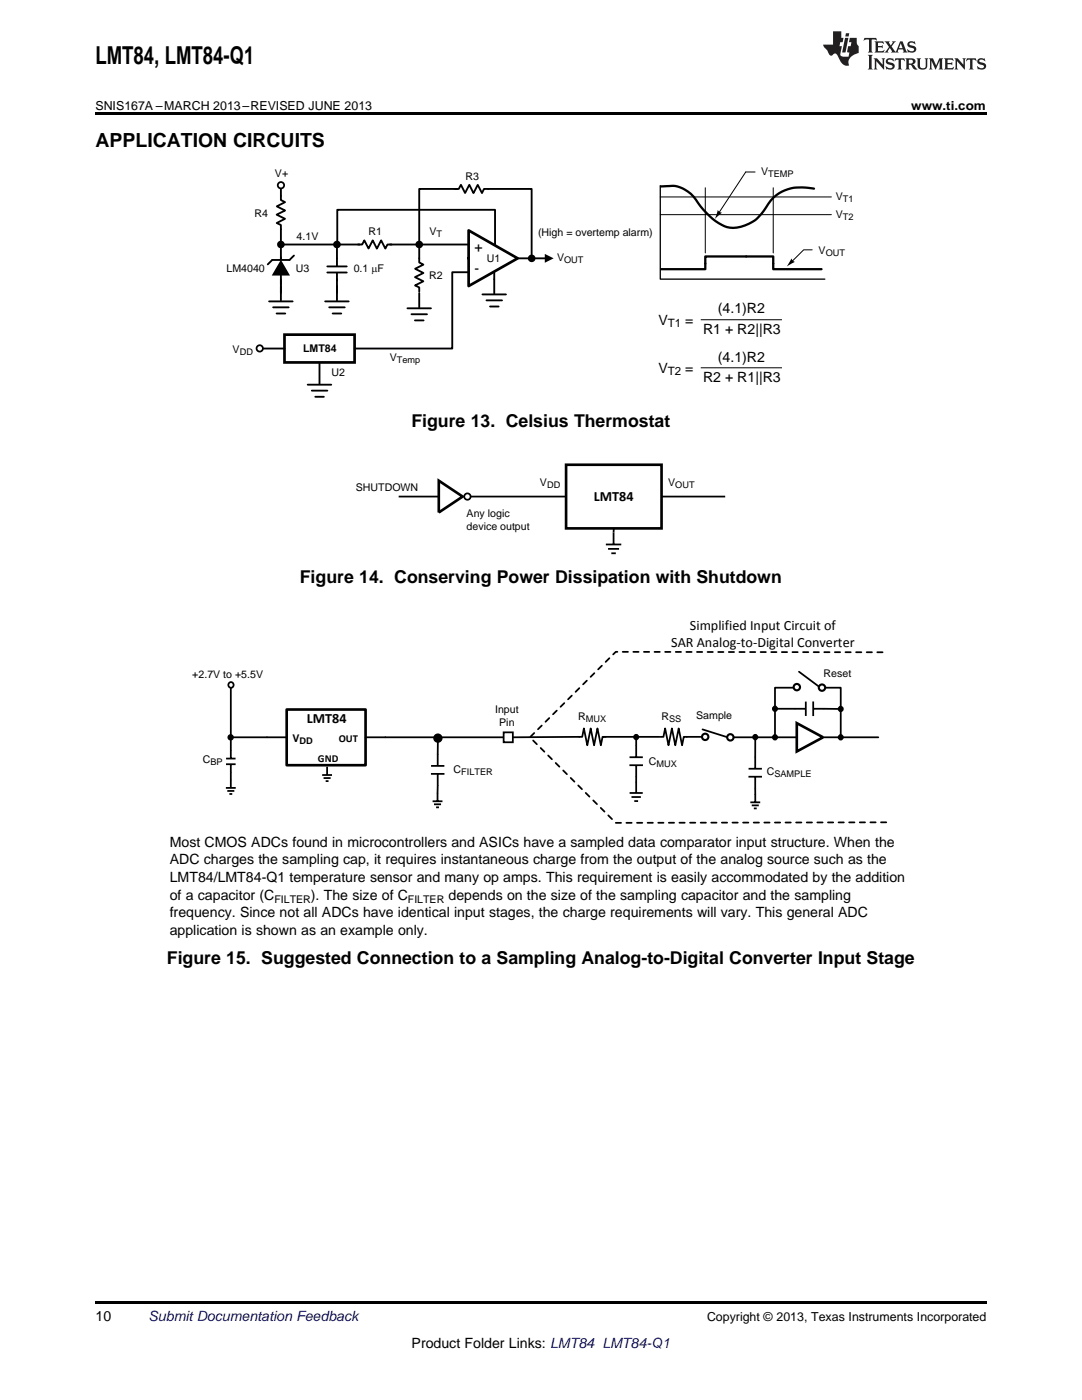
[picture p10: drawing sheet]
<svg xmlns="http://www.w3.org/2000/svg" width="216mm" height="279mm" viewBox="0 0 216 279" stroke-linecap="round" stroke-linejoin="round" font-family="sans-serif">
<path d="M19 259.7h177.8v.5h-177.8z" fill="#000"/>
<path d="M57.2 141.6h15.7v11.1h-15.7z" fill-rule="evenodd" fill="#fff"/>
<path d="M57.2 141.6h15.7v11.1h-15.7z" fill="none" stroke="#000" stroke-width=".53"/>
<path d="M46.1 137.2v9.9h11.1M45.1 157.2h1.9M45.1 152.5h1.9M45.1 151.4h1.9M45.4 157.9h1.4M45.8 158.5h.5M46.1 147.1v4.3M46.1 152.6v4.6M72.9 147.1h27.6M115.6 147.1h.6l.3-1.7 .7 3.3 .7-3.3 .6 3.3 .7-3.3 .7 3.3 .3-1.6h.6" fill="none" stroke="#000" stroke-width=".35"/>
<path d="M100.5 146.2h1.8v1.9h-1.8z" fill-rule="evenodd" fill="#fff"/>
<g fill="none" stroke="#000" stroke-width=".35">
<path d="M162.3 140v2.9M64.3 154.7h2M64.6 155.3h1.4M65 155.9h.6M65.3 153v1.6M86 154.4h2.7M86 152.9h2.7M86.3 159.9h2M87.3 154.6v5.2M87.4 147.3l-.1 5.6M100.5 146.2h1.8v1.9h-1.8zM115.6 147.1h-13.3"/>
<path d="M125.6 152.7h2.7M125.6 151.1h2.7M125.6 158.3h2.7M126 159.1h1.9M126.6 159.9h.7M126.9 147.1v4M126.9 156v2.1M126.9 152.9v2.2M149.3 155h2.7M149.4 153.4h2.6M150.7 151v2.4M150.7 155.2v2.2"/>
<path d="M150.7 158.5v1.5M158.6 141.5h2.2M160.8 140v2.9M162.4 141.5h2.1M164.1 147.1h11.2M86.6 160.5h1.4M87 161.1h.6M149.7 160.1h2M150 160.7h1.4M150.4 161.3h.6"/>
<circle cx="126.9" cy="147.1" r=".44"/>
<circle cx="154.6" cy="147.1" r=".44"/>
<circle cx="154.6" cy="141.5" r=".44"/>
<circle cx="167.7" cy="147.1" r=".44"/>
</g>
<g fill="#000">
<circle cx="87.4" cy="147.3" r=".93"/>
<circle cx="126.9" cy="147.1" r=".44"/>
<circle cx="154.6" cy="147.1" r=".44"/>
<circle cx="154.6" cy="141.5" r=".44"/>
<circle cx="167.7" cy="147.1" r=".44"/>
</g>
<path d="M176.8 164.1l-53.9 .1-17.2-17.1 17.2-17 53.9 .1" fill="none" stroke="#000" stroke-width=".35" stroke-dasharray="1.1 1.1"/>
<circle cx="46.1" cy="136.7" r=".55" fill="#fff"/>
<g fill="none" stroke="#000" stroke-width=".35">
<path d="M158.4 137.2h-3.8v4.3M164.8 137.2h3v9.9M120.6 147.1h11M126.9 155.1v.9M140.2 145.6l5.3 1.7M146.4 147.1h12.5M150.7 157.4v1.1M150.7 147.1v3.9M154.6 141.5h4M154.6 141.5v5.6M164.5 141.5h3.3"/>
<circle cx="46.1" cy="136.7" r=".55"/>
<circle cx="150.7" cy="147.1" r=".44"/>
<circle cx="167.7" cy="141.5" r=".44"/>
</g>
<g fill="#000">
<circle cx="46" cy="147.2" r=".51"/>
<circle cx="150.7" cy="147.1" r=".44"/>
<circle cx="167.7" cy="141.5" r=".44"/>
</g>
<path d="M159 144.3l5.2 2.8-5.2 2.9z" fill="none" stroke="#000" stroke-width=".53"/>
<circle cx="46" cy="147.2" r=".51" fill="none" stroke="#000" stroke-width=".25"/>
<circle cx="140.7" cy="147.1" r=".64" fill="#fff"/>
<circle cx="140.7" cy="147.1" r=".64" fill="none" stroke="#000" stroke-width=".42"/>
<circle cx="145.7" cy="147.2" r=".63" fill="#fff"/>
<circle cx="145.7" cy="147.2" r=".63" fill="none" stroke="#000" stroke-width=".42"/>
<path d="M159.4 134.1l4.4 3.2" fill="none" stroke="#000" stroke-width=".35"/>
<circle cx="159" cy="137.1" r=".63" fill="#fff"/>
<circle cx="159" cy="137.1" r=".63" fill="none" stroke="#000" stroke-width=".42"/>
<circle cx="164" cy="137.2" r=".63" fill="#fff"/>
<circle cx="164" cy="137.2" r=".63" fill="none" stroke="#000" stroke-width=".42"/>
<path d="M93.9 99.1h19.1M132 99.1h12.7M120.9 108.7h3.1M121.3 109.5h2.2M122 110.4h.9M122.5 105.5l-.1 3M131.8 147.1h.6l.3-1.7 .7 3.3 .7-3.3 .6 3.3 .7-3.3 .7 3.3 .3-1.6h3.4" fill="none" stroke="#000" stroke-width=".35"/>
<path d="M87.6 95.9l4.7 3.2-4.7 3.2zM113 92.8h19v12.7h-19z" fill="none" stroke="#000" stroke-width=".53"/>
<circle cx="93.3" cy="99.1" r=".64" fill="#fff"/>
<g fill="none" stroke="#000" stroke-width=".35">
<path d="M79.6 99.1h8"/>
<circle cx="93.3" cy="99.1" r=".64"/>
</g>
<g fill="none" stroke="#000" stroke-width=".37">
<path d="M56.1 37.7v2.2l.8 .4-1.7 .9 1.7 .8-1.7 .8 1.7 .9-1.7 .8 .9 .4v6.9M90.7 37.7h.8l.5-.8 .8 1.6 .8-1.6 .9 1.6 .8-1.6 .9 1.6 .4-.8h9.5v13.9M91.2 37.7h-7.5v14.7l.8 .4-1.7 .8 1.7 .9-1.7 .8 1.7 .8-1.7 .9 .9 .4v.8M56.1 53.7v6.3M56.1 48.8h15.7M58.7 51l-.9 .9h-3.5l-.9 .9M65.3 53.2h3.9M65.3 54.4h3.9M67.2 48.8v4.3M67.2 54.5v5.5M67.3 48.8v-6.9h31.5v6.9M71.4 48.8h.9l.4-.8 .8 1.6 .9-1.6 .8 1.6 .8-1.6 .9 1.6 .4-.8h.9"/>
<path d="M77.8 48.8h15.6M83.7 58.5v2.9M93.5 54.3h-3.3v15.3h-19.4M96.3 58.8h4.7M97.1 59.9h3.1M98.6 54.3v4.3M103.3 51.6h5.6M52.6 69.6h4.2M53.7 60.2h4.7M54.5 61.3h3.1M55.2 62.6h1.7M61.4 76.8h4.7"/>
<path d="M62.2 78h3.1M62.9 79.2h1.7M63.8 72.3v4.3M64.9 60.2h4.7M65.7 61.3h3.1M66.4 62.6h1.7M81.3 61.5h4.7M82.1 62.7h3.1M82.8 63.9h1.7M97.8 61.2h1.7"/>
</g>
<g fill="#000">
<path d="M56.1 51.8l1.8 3.2h-3.7zM108.7 50.7l1.8 .9-1.8 .8z"/>
<path d="M143.2 41.9l.4 .4 .5 .2-1.4 1.2z" fill-rule="evenodd"/>
<path d="M157.9 51.6l.3 .5 .4 .2-1.6 .9z" fill-rule="evenodd"/>
<circle cx="56" cy="48.8" r=".76"/>
<circle cx="67.2" cy="48.8" r=".76"/>
<circle cx="83.6" cy="48.8" r=".76"/>
<circle cx="106.1" cy="51.6" r=".76"/>
</g>
<path d="M93.5 46l9.8 5.6-9.8 5.5zM56.8 66.8h14v5.5h-14z" fill="none" stroke="#000" stroke-width=".54"/>
<path d="M131.8 37v18.7h32.8" fill="none" stroke="#000" stroke-width=".26"/>
<path d="M131.8 39.3h34.1M140.7 37.5v13M150.7 34.3h-1.9l-5.4 8.2M154.3 37.5v13M131.8 42.8h34.1M162.1 49.9h-1.7l-2.6 2.5" fill="none" stroke="#000" stroke-width=".2"/>
<path d="M131.9 37.2h.5a6.2 6.2 0 0 1 6.9 3.3 11.6 11.6 0 0 0 6.3 4.9 7.8 7.8 0 0 0 7.3-4 8.1 8.1 0 0 1 8.9-3.8l.6 .1M131.9 53.7h8.8v-2.5h13.6v2.5h9.6" fill="none" stroke="#000" stroke-width=".46"/>
<circle cx="51.8" cy="69.5" r=".64" fill="#fff"/>
<circle cx="51.8" cy="69.5" r=".64" fill="none" stroke="#000" stroke-width=".35"/>
<circle cx="56.1" cy="37" r=".63" fill="#fff"/>
<circle cx="56.1" cy="37" r=".63" fill="none" stroke="#000" stroke-width=".35"/>
<path d="M139.8 63.8h16.2M139.8 73.4h16.2" fill="none" stroke="#000" stroke-width=".2"/>
<path d="M19 22.5h177.8v.5h-177.8z" fill="#000"/>
<g fill="#231f20">
<path d="M172.5 7.6l-.1 .5 .4-.2h.6v.1v2.1l-.2 .4h.9l-.2-.4v-2.1l.1-.1h.5l.5 .2-.2-.5zM174.5 8.3l.2 .3v1.5l-.2 .4h1.8l.2-.6a1.04 1.04 0 0 1-1.3 .2v-.7h.6l.3 .2v-.6l-.3 .2h-.6v-.6l.8-.1 .4 .3-.2-.5zM176.5 8.3l.9 1.1-.9 1.1h.8l-.2-.2 .4-.7 .5 .7-.2 .2h1.5l-.2-.2 .2-.4h.9l.1 .4-.2 .2h1l-.3-.3-.7-1.9h-.5l-.9 2-.8-1 .9-1h-.8l.1 .3-.4 .5-.3-.6 .1-.2zM179.7 8.6l.4 1h-.7zM181.3 8.4a.63 .63 0 0 0-.2 .7 .63 .63 0 0 0 .6 .4l.6 .2 .1 .2a.75 .75 0 0 1-.7 .4 .75 .75 0 0 1-.6-.5l.1 .7 .1-.1a1.11 1.11 0 0 0 1.5-.6 1.13 1.13 0 0 0-1.2-.8l-.1-.4a1.04 1.04 0 0 1 1.2 .2l-.2-.5-.2 .1-.4-.2zM173.2 10.9l.2 .4v2.2l-.2 .4h1l-.3-.4v-2.2l.3-.4zM174.3 11.6l.3 .4v1.5l-.3 .4h.8l-.2-.4v-1.3l1.5 1.7v-1.9l.2-.4h-.7l.2 .4v.9l-1.1-1.3zM177 11.8a.62 .62 0 0 0-.2 .7 .62 .62 0 0 0 .6 .4l.6 .1 .1 .3a.76 .76 0 0 1-.7 .3 .76 .76 0 0 1-.7-.4l.2 .7 .1-.1a1.11 1.11 0 0 0 1.5-.6 1.13 1.13 0 0 0-1.2-.8l-.1-.4a1.04 1.04 0 0 1 1.2 .2l-.2-.6-.2 .1-.5-.1zM178.7 11.6l-.2 .6a.61 .61 0 0 1 .8-.3v1.6l-.2 .4h.9l-.2-.4v-1.6a.63 .63 0 0 1 .7 .3l-.1-.6zM180.6 11.6l.3 .4v1.5l-.3 .4h1l-.2-.2-.1-.8 .6 .2a.76 .76 0 0 0 1.2 .7l-1-1a.58 .58 0 0 0 .6-.5 .58 .58 0 0 0-.5-.6zM181.4 11.9h.1a.45 .45 0 0 1 .5 .1 .45 .45 0 0 1 .1 .5l-.8 .2zM182.9 11.6l.2 .2a2.17 2.17 0 0 0 .3 1.9 .99 .99 0 0 0 1.6-.6v-1.1l.2-.4h-.7l.2 .2a1.92 1.92 0 0 1-.2 1.8 .6 .6 0 0 1-.9-.5v-1.1l.2-.4zM185.4 11.6l.2 .4v1.5l-.2 .4h.7l-.2-.4v-1.4l.8 1.8 .8-1.8v1.4l-.2 .4h.9l-.2-.4v-1.5l.2-.4h-.8l-.6 1.5-.6-1.5zM188.4 11.6l.2 .4v1.5l-.2 .4h1.8l.1-.6a1.04 1.04 0 0 1-1.2 .1v-.6h.5l.4 .2v-.6l-.4 .2h-.5v-.7h.8l.3 .3-.1-.6zM190.5 11.6l.2 .4v1.5l-.2 .4h.7l-.2-.4v-1.3l1.5 1.7v-1.9l.2-.4h-.7l.2 .4v.9l-1.1-1.3zM192.9 11.6l-.1 .6a.61 .61 0 0 1 .7-.3l.1 1.6-.3 .4h1l-.3-.4 .1-1.6a.63 .63 0 0 1 .7 .3l-.1-.6zM195.2 11.8a.62 .62 0 0 0-.2 .7 .62 .62 0 0 0 .6 .4l.6 .1 .1 .3a.76 .76 0 0 1-.7 .3 .76 .76 0 0 1-.6-.4l.1 .7 .1-.1a1.11 1.11 0 0 0 1.6-.6 1.13 1.13 0 0 0-1.3-.8l-.1-.4a1.04 1.04 0 0 1 1.2 .2l-.1-.6-.2 .1-.5-.1z"/>
<path d="M166.2 6.3v2.6h-1.9v.4l.8 .9a.91 .91 0 0 0 1 .8 .56 .56 0 0 1 .5-.3 .56 .56 0 0 1 .5 .3l.4 .8a1.53 1.53 0 0 0 1.9 1.2 1.54 1.54 0 0 1 1-2.1l.9-.3v-1.4a1.52 1.52 0 0 1-.4-1.6h-1.3l-.2 .8h.5l-.2 .8h-.5l-.1 1v.2l.4 .1-.2 .8a1.93 1.93 0 0 1-1.6-.3l.3-1.8h-.5l.2-.8h.4l.2-.8h-.4v-1.3zM168.6 7.6l-.6 2.9h.7l.6-2.9zM168.8 6.6l-.1 .7h.6l.2-.7z"/>
</g>
<text font-size="4.9" x="19" y="12.8">LMT84, LMT84-Q1</text>
<text font-size="3.9" x="19" y="29.3">APPLICATION CIRCUITS</text>
<g font-size="3.5">
<text x="82.1" y="85.2">Figure 13. Celsius Thermostat</text>
<text x="59.8" y="116.4">Figure 14. Conserving Power Dissipation with Shutdown</text>
<text x="33.3" y="192.4">Figure 15. Suggested Connection to a Sampling Analog-to-Digital Converter Input Stage</text>
</g>
<g font-size="2.8">
<text x="94.7" y="50.4">+</text>
<text x="94.7" y="54.5">-</text>
<text x="131.4" y="64.8">V</text>
<text x="136.7" y="64.8">=</text>
<text x="143.2" y="62.6">(4.1)R2</text>
<text x="140.3" y="66.7">R1 + R2||R3</text>
<text x="131.4" y="74.4">V</text>
<text x="136.7" y="74.4">=</text>
<text x="140.3" y="76.3">R2 + R1||R3</text>
<text x="143.2" y="72.2">(4.1)R2</text>
<text x="118.5" y="99.9">LMT84</text>
<text x="137.7" y="125.8">Simplified Input Circuit of</text>
<text x="133.9" y="129.1">SAR Analog-to-Digital Converter</text>
<text x="61.2" y="144.4">LMT84</text>
<text x="33.9" y="169">Most CMOS ADCs found in microcontrollers and ASICs have a sampled data comparator input structure. When the</text>
<text x="33.9" y="172.5">ADC charges the sampling cap, it requires instantaneous charge from the output of the analog source such as the</text>
<text x="33.9" y="176">LMT84/LMT84-Q1 temperature sensor and many op amps. This requirement is easily accommodated by the addition</text>
<text x="33.9" y="179.6">of a capacitor (C</text>
<text x="62" y="179.6">). The size of C</text>
<text x="89.5" y="179.6">depends on the size of the sampling capacitor and the sampling</text>
<text x="33.9" y="183.1">frequency. Since not all ADCs have identical input stages, the charge requirements will vary. This general ADC</text>
<text x="33.9" y="186.6">application is shown as an example only.</text>
<text x="19" y="263.6">10</text>
<text x="82.1" y="269">Product Folder Links: LMT84 LMT84-Q1</text>
</g>
<text font-size="2.8" fill="#0000c8" x="29.6" y="263.6">Submit Documentation Feedback</text>
<g font-size="2.5">
<text x="19" y="21.9">SNIS167A –MARCH 2013–REVISED JUNE 2013</text>
<text x="181.8" y="21.9">www.ti.com</text>
<text x="141.1" y="263.6">Copyright © 2013, Texas Instruments Incorporated</text>
</g>
<g font-size="2.3">
<text x="133.3" y="65.3">T1</text>
<text x="133.3" y="74.9">T2</text>
</g>
<g font-size="2.1">
<text x="54.9" y="35.3">V+</text>
<text x="92.9" y="36">R3</text>
<text x="151.9" y="34.9">V</text>
<text x="166.8" y="40">V</text>
<text x="50.8" y="43.2">R4</text>
<text x="59.2" y="47.9">4.1V</text>
<text x="73.5" y="46.9">R1</text>
<text x="85.7" y="46.9">V</text>
<text x="107.4" y="47.1">(High = overtemp alarm)</text>
<text x="166.8" y="43.6">V</text>
<text x="97.1" y="52.3">U1</text>
<text x="111.1" y="52.1">V</text>
<text x="163.3" y="50.7">V</text>
<text x="45.2" y="54.3">LM4040</text>
<text x="59" y="54.3">U3</text>
<text x="70.6" y="54.4">0.1 PF</text>
<text x="85.7" y="55.7">R2</text>
<text x="46.4" y="70.5">V</text>
<text x="60.5" y="70.3">LMT84</text>
<text x="66.2" y="75.1">U2</text>
<text x="77.8" y="72.1">V</text>
<text x="71" y="98">SHUTDOWN</text>
<text x="107.7" y="97">V</text>
<text x="133.3" y="97">V</text>
<text x="93.1" y="103.2">Any logic</text>
<text x="93.1" y="105.8">device output</text>
<text x="38.4" y="135.4">+2.7V to +5.5V</text>
<text x="164.3" y="135.1">Reset</text>
<text x="98.8" y="142.3">Input</text>
<text x="115.4" y="143.7">R</text>
<text x="132" y="143.7">R</text>
<text x="138.9" y="143.5">Sample</text>
<text x="58.4" y="148">V</text>
<text x="67.6" y="148.1">OUT</text>
<text x="99.6" y="144.8">Pin</text>
<text x="40.5" y="152.2">C</text>
<text x="63.4" y="152.1">GND</text>
<text x="90.5" y="154.4">C</text>
<text x="129.5" y="152.6">C</text>
<text x="153" y="154.7">C</text>
<text x="54.8" y="180.1">FILTER</text>
<text x="81.4" y="180.1">FILTER</text>
</g>
<g font-size="1.8">
<text x="153.3" y="35.3">TEMP</text>
<text x="168.2" y="40.4">T1</text>
<text x="87.1" y="47.3">T</text>
<text x="168.2" y="43.9">T2</text>
<text x="112.6" y="52.5">OUT</text>
<text x="164.8" y="51.1">OUT</text>
<text x="47.8" y="70.9">DD</text>
<text x="79.2" y="72.5">Temp</text>
<text x="109.2" y="97.4">DD</text>
<text x="134.7" y="97.4">OUT</text>
<text x="59.8" y="148.4">DD</text>
<text x="116.9" y="144.1">MUX</text>
<text x="133.5" y="144.1">SS</text>
<text x="42" y="152.6">BP</text>
<text x="92" y="154.7">FILTER</text>
<text x="131" y="153">MUX</text>
<text x="154.5" y="155.1">SAMPLE</text>
</g>
</svg>
